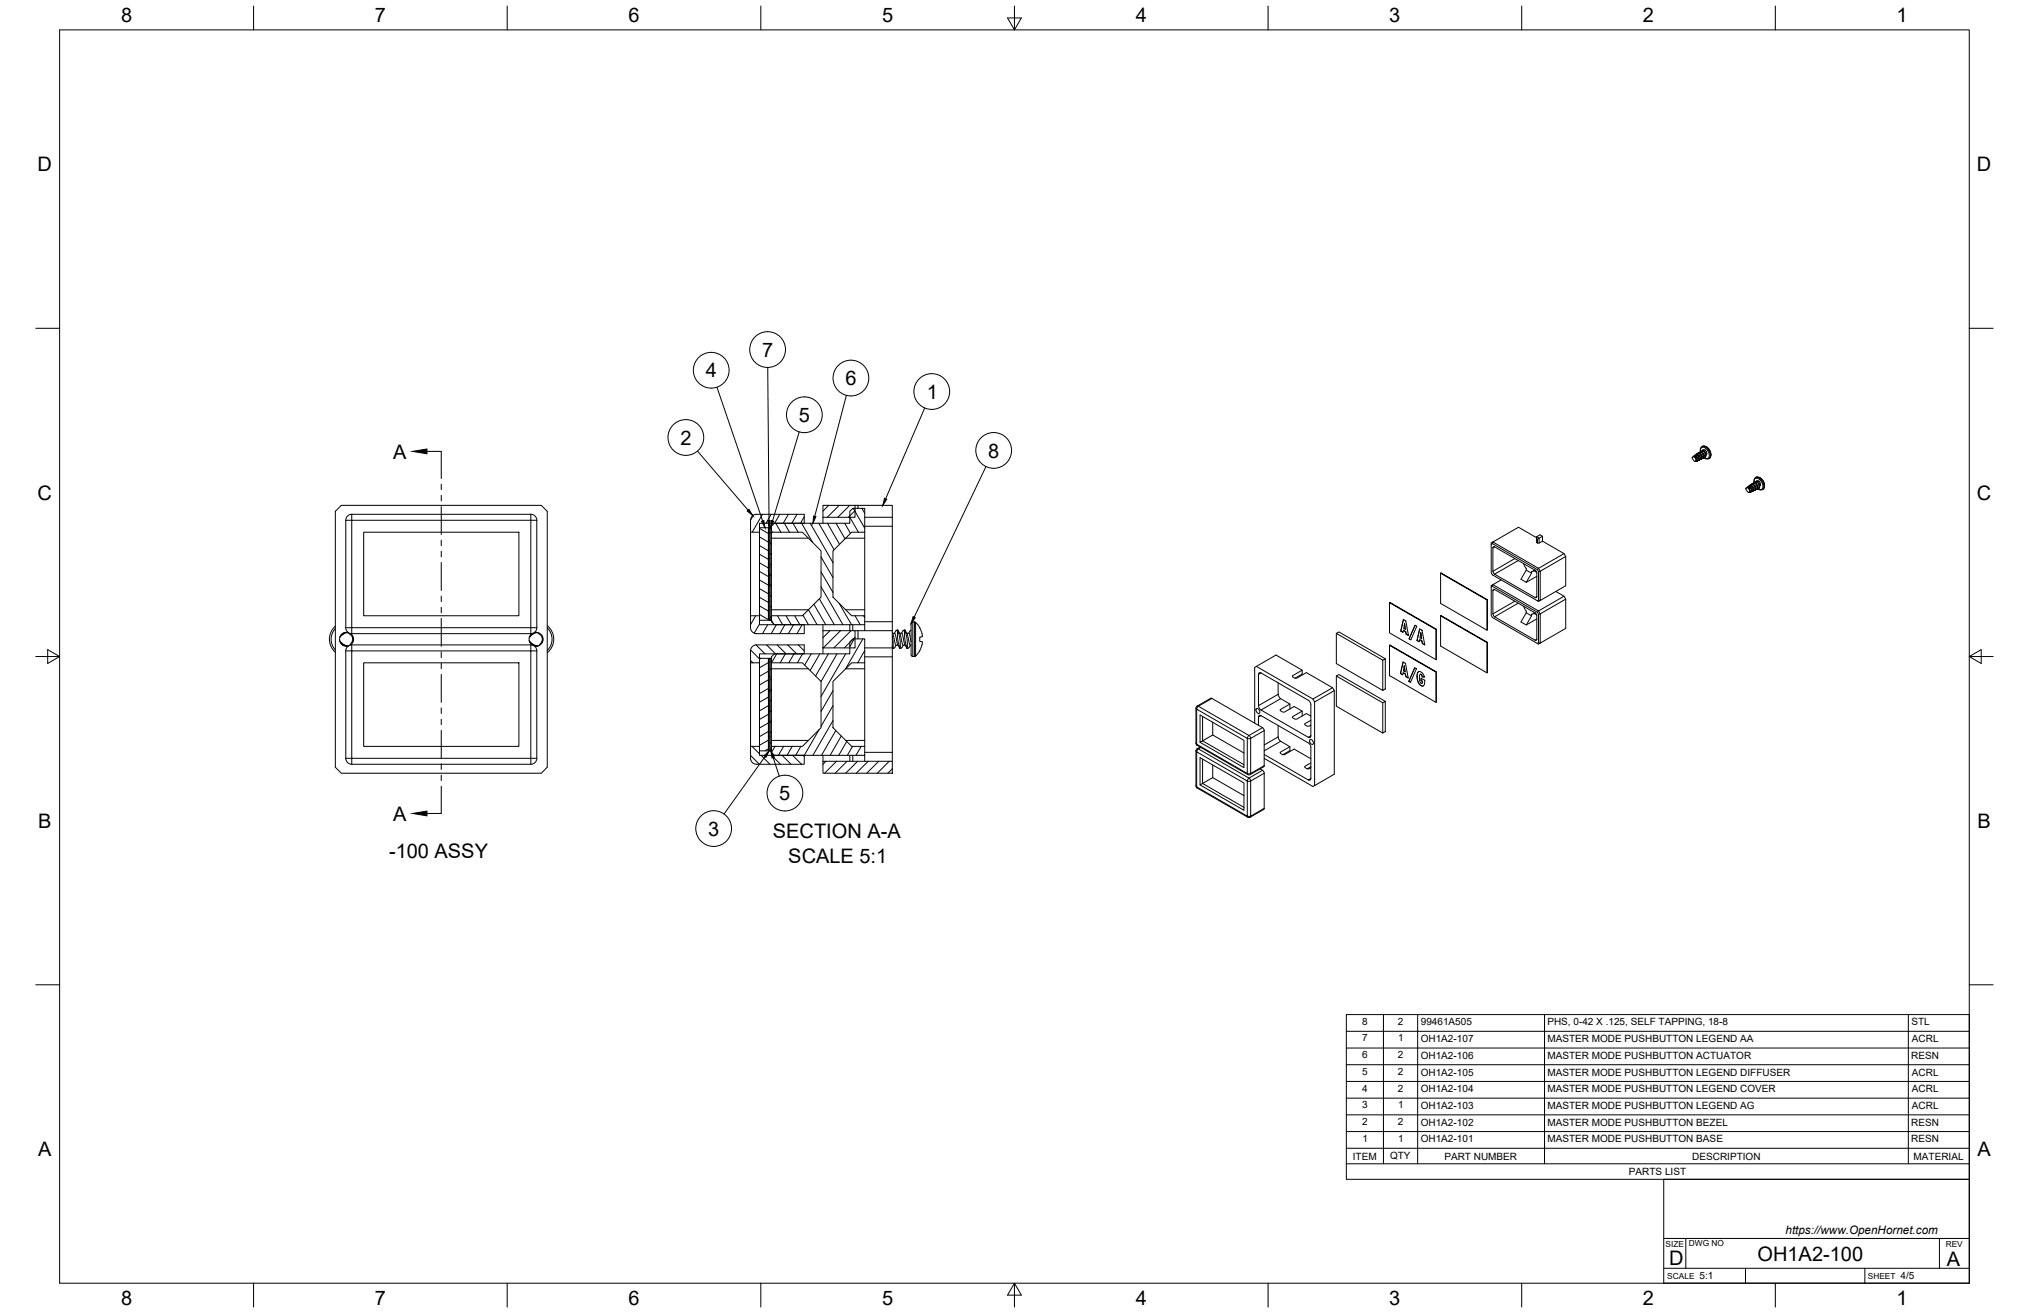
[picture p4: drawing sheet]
<svg xmlns="http://www.w3.org/2000/svg" width="864mm" height="559mm" viewBox="0 0 864 559" stroke-linecap="round" stroke-linejoin="round" font-family="sans-serif">
<!-- layer: Visible Narrow -->
<g fill="none" stroke="#000" stroke-width=".43">
<path d="M722 194.3l-.4 .2M722.2 194.6l-.4 .2M722.5 196.2l-.4 .1M722.8 193.7l-.3 .2M723.1 194.1l-.2 .1M723.4 195.8l-.2 .1M723.5 193.1l-.1 .1M723.8 192.1a1.35 1.35 0 0 1 .7-1.7 1.35 1.35 0 0 1 1.8 .7 3 3 0 0 1 .7 3.9l-.8 .1-.9-.4M724 193.6l-.1 .1M724.2 195.5h.1M724.4 190.1a3.4 3.4 0 0 1 2.9 5.1M724.4 192.6l-.1 .1"/>
<path d="M724.6 190a3.4 3.4 0 0 1 2.9 5.1M724.9 193.1l-.1 .1M725.1 195h-.1M725.3 192.1l-.1 .1M725.7 192.6l-.1 .1M726 194.5h-.1M726.1 190.1a4.4 4.4 0 0 1 2.1 3.6M149.7 218.9v2.5h-2.5M225.9 218.9v2.5M744.8 207.5l-.3 .2M745 207.7l-.3 .2M745.3 209.4l-.3 .1"/>
<path d="M745.6 206.9l-.2 .2M745.9 207.3l-.2 .1M746.2 209l-.2 .1M746.4 206.3l-.1 .1M746.6 205.3a1.35 1.35 0 0 1 .8-1.8 1.35 1.35 0 0 1 1.7 .8 3 3 0 0 1 .8 3.9l-.8 .1-1-.5M746.8 206.8h-.1M747.1 208.6l-.1 .1M747.2 203.3a3.4 3.4 0 0 1 3 5.1M747.2 205.8l-.1 .1M747.4 203.2a3.4 3.4 0 0 1 3 5.1M747.7 206.3l-.1 .1M747.9 208.2h-.1"/>
<path d="M748.1 205.3l-.1 .1M748.5 205.8h.1M748.8 207.6l-.1 .1M748.9 203.2a4.4 4.4 0 0 1 2.1 3.7M149.7 221.4h76.2v45.7h-76.2zM225.9 221.4h2.6M328.3 229h15.8M359.9 229h8.1M368 224h11.8M636.1 232.7l-.7 .5M644.8 237.7l-9.4 5.4M646.2 238.5l-10.1 5.9"/>
<path d="M328.3 259.5h15.8M359.9 259.5h8.1M636.1 250.9l-.7 .4M644.8 255.9l-9.4 5.4M646.2 256.7l-10.1 5.8M654.1 253.9l-.7 .4M142.7 267.5a6.7 6.7 0 0 0 0 9.1M147.2 267.1h2.5v2.6M149.7 277h76.2v45.7h-76.2zM149.7 274.5v2.5h-2.5M225.9 277h2.6M225.9 274.5v2.5"/>
<path d="M228.5 267.1h-2.6v2.6M232.9 267.2a6.7 6.7 0 0 1 0 9.6M368 264.6h11.8M368 279.5h11.8M379.8 275.1h.3M382 269h.3M382.8 275.1h.3M385 269h.4M385.8 275.1h.4M388.5 264.7v14.7M389.2 264.7v14.7M389.7 264.9v14.3"/>
<path d="M654.1 272.1l-.7 .4M328.3 284.6h15.8M359.9 284.6h8.1M515.8 297.2l-5.7 3.4M536.7 286.4l-1.1 .6M544 295.5l-8.4 4.8M545.1 297.3l-8.4 4.9M328.3 315.1h15.8M359.9 315.1h8.1M509 316.3l.6 .9M509.3 320l21.6 12.4v14.9l-21.6-12.4zM509.3 301.8l21.6 12.5v14.9l-21.6-12.5z"/>
<path d="M509.6 318.7h.5M509.6 300.5h.5M510.1 318.7l21.5 12.5 5.8-3.4M510.1 300.6l21.5 12.4 5.8-3.3M510.1 318.7l-.8 1.3-.3-.5M510.1 300.5l-.8 1.3-.3-.4M511.1 318.1l-1 .6M531.3 313.2l.3-.2 .3 .2 .4 1.1-1.4-.1zM536.7 304.6l-1.1 .6M538.1 310.9l-5.8 3.4v14.9l5.8-3.3M544 313.6l-5.9 3.5M545.1 315.5l-7 4.1"/>
<path d="M557.9 313.2l-1 .6M147.2 322.7h2.5v2.6M228.5 322.7h-2.6v2.6M368 320.2h11.8M509 334.5l.6 .9M531.1 329.7l-.2-.5h1.4l-.2 .5M531.3 331.4l.3-.3 .3 .3 .4 1h-1.4zM538.1 329.1l-5.8 3.3v14.9l5.8-3.3M557.9 331.3l-1 .6M531.1 347.8l-.2-.5h1.4l-.2 .5"/>
</g>
<!-- layer: Visible -->
<g fill="none" stroke="#000" stroke-width=".43">
<path d="M720.4 194.6l.9-.5 .8 .3 .6 1.1-.2 .6-.4 .3M720.9 194.2h.1M720.9 194.2l.7-.4 1.1 .1 .5 1.9h-.5M721.1 194l.9-.5 .9 .3 .7 1.3-.5 .9M721.2 194.5l.6 .2 .4 1.6-.5-.1M721.2 194.5l.3 .3M721.2 194.5h-.8a1.37 1.37 0 0 0 1.2 1.8l.1-.1M721.3 194.1l1.2 .4 .4 .7-.2 .4M721.5 194.8l.5 1-.3 .4M721.5 194.8l.4 .8-.2 .6M721.7 193.5l.8-.4 1.1 .2 .6 2M721.7 193.5v.1"/>
<path d="M721.9 193.4l1.3-.4 1 .9M722.4 193.5l1.1 .7 .1 .9M722.6 192.9l.7-.3 1.2 .2 .5 2.2M722.9 192.7l.9-.3 .9 .5 .6 1.2-.3 1M723.3 193l1 .7 .2 .9M723.5 192.4l.6-.3 1.3 .2 .4 1 .1 1.2M723.6 195.4l.6 .1M723.7 192.2l1-.3 .8 .4 .6 1.2-.1 1M723.7 192.2l.2-1.6 1.3-.8a3.4 3.4 0 0 1 3 3.9M724.2 193.9l.3 .7-.3 .9M724.2 193.8v1.5M724.2 195.3v.2"/>
<path d="M724.2 192.5l1 .7 .1 .9M724.2 195.5l-.1 .1M724.5 194.9l.5 .1M724.8 191.6h1.1M724.8 191.6h.1M724.8 191.6l-.2 .1M725.3 194.4l.6 .1M725.9 194.5l-.1 .1M726 194.5h.1M725.9 191.7l.6 1-.2 .8-.3-.9-.9-.6M725.9 191.7l-1-.1-.6 .3M726.3 193.5l-.1 .1"/>
<path d="M728.2 193.7l-.2 .9-.7 .6-1 .1-1.1-.6M142.7 217.6l2.6-2.5h85.1l2.5 2.5v108.9l-2.5 2.6h-85.1l-2.6-2.6zM320.4 219.4l1.6-.5h20.3v3.8h-19v3.8h-3.9l.1-5.7zM350.3 215.1h13.6v5.1h-13.6zM363.9 215.1h15.9v53.3M365.2 215.1v1.2M743.2 207.8l.9-.5 .7 .2 .7 1.1-.2 .8M743.8 207.3l.6-.3 1.2 .2 .4 1.9-.5-.1M743.8 207.3v.1M743.9 207.2l1-.5 .8 .3 .7 1.2-.5 .9M744.1 207.6l-.8 .1a1.56 1.56 0 0 0 .9 1.9M744.2 207.3h.6l.6 .5 .3 .5-.2 .5"/>
<path d="M744.3 208l.4 .8-.1 .6 .4 .1M744.6 206.8l.7-.5 1.2 .2 .5 2.2M744.7 206.5l1.2-.4 1.1 .9M745 209.5l-.3-1.6-.7-.3 .9 1.3-.7 .7M745.2 206.7l1.1 .6 .1 1M745.2 209.4h.1M745.2 209.4l-.3 .2M745.4 206.1l.7-.4 1.2 .3 .5 .9v1.3M745.7 205.9l1-.3 .8 .4 .6 1.3-.3 .9M746.2 206.2l1 .7 .1 .9M746.3 205.6l.8-.4 1.1 .3 .5 2.2M746.4 208.6l.6 .1"/>
<path d="M747 207l.3 .9-.3 .8M747 208.7h-.1M747 207v1.5M747.1 205.7l.9 .6 .2 1M747.3 208.1l.5 .1M747.3 207.8h.1M747.6 204.8h.1M747.6 204.8l-.2 .1M747.6 204.8h1.2M747.8 208.2v.1M747.9 205.2l.8 .5 .4 1M748.1 207.6l.6 .1"/>
<path d="M748.2 207.3h-.1M748.7 207.7l-.1 .1M748.7 204.9l.6 1-.2 .8M748.7 204.9l-1-.1-.6 .3M748.9 203.3l-1.5-.1-.6 .4-.3 1a.46 .46 0 0 0 .1 .7 .46 .46 0 0 0 .6-.2l1 .3 .5 .7 .3 1.1-.3 .5M749 203.2a3.3 3.3 0 0 1 1.7 4.8l-1.3 .6-1.3-.7M749.1 206.7l-.1 .1M154.8 226.5h66.1v35.6h-66.1zM319.4 226.5v35.6M323.3 224.6h3.8v39.4h-3.8zM327.1 224.6h.6v39.4h-.6zM327.7 224.6h.6v39.4h-.6z"/>
<path d="M328.3 224l1.3-1.3h32.1v-5.1l1.3-1.3h5v10.2h-5.5l-8 7.9v19.7l8 8h5.5v3.8h-38.4l-1.3-1.3v-2.5h13.2l8-8v-19.7l-8-7.9h-13.2zM350.3 220.2v2.5M368 226.5v35.6M368 220.2h11.8M634.7 231.7l.5-.3 19.1 11 .5 .9v12.1l-.5 .3-19.1-11.1-.5-.8zM635.2 231.4l.2-.7-.7 .4v.6M648.5 239.8l1.1 2.2v.7l2.3 1.2v-.6l.7-.2 .4-.6M654 228.9l-7.7-4.5-10.9 6.3 19.4 11.2 10.9-6.3-9.2-5.3-1.4 .8h-.7l-.4-.2v-1.6l.4 .2v1.6M654 228.5l1.4-.9 1.1 .6v2.1M654 228.5l1.1 .6-.7 .4M654 228.5v.8M656.5 228.2l-1.4 .9v2"/>
<path d="M665.7 235.6l.7 1.2M591.4 256.5l20 11.3-20-11.3v12.8l19.8 11.5 .2-13M613.2 243.9l19.9 11.3-19.9-11.3v12.9l19.7 11.4M633.1 255.2l-.2 13v-12.8M634.7 249.8l.5-.3 19.1 11.1 .5 .8v12.1l-.5 .3-19.1-11-.5-.9zM635.2 249.5l.2-.7-.7 .4v.6M638.9 246.8l-3.5 2 19.4 11.2 10.9-6.3-3.5-2M648.5 258l1.1 2.1v.7l2.3 1.3v-.7l.7-.2 .4-.6M649.6 242.7l-2.2 3.8 2.2 1.3 4.5-2.5M651.9 243.9l-2.3 3.9M652.5 243.1l.8-.4v.4l.7 .4M654.1 243.9v10l-.4 .5-17.6-10"/>
<path d="M654.1 243.9l-.7-1.2-17.5-10.1-.5 .5v10l.8 1.2M654.3 242.4l.5-.5 .8 1.2-.8 .2M654.8 255.4l.8 .2-.8 .4-.5-.3M655.6 243.1l10.8-6.3v12.5l-10.8 6.3zM665.7 253.7l.7 1.3v12.4l-10.8 6.3v-12.4l10.8-6.3M142.7 266.5a7.4 7.4 0 0 0 0 11.1M144.6 272.7l1.3 1.4 2.3 .9M144.7 273l1.6 1.4 1.9 .6M144.9 273.6l2.7 1.5M145.6 274.4l.9 .5M146.6 269.2l-1.4 1M147.2 267.1v-45.7l.2-1.1 1.2-1.2 1.1-.2h76.2l1.6 .5 .7 .9 .3 1.1v45.7"/>
<path d="M147.4 269.1l-1.4 .7-1.3 1.2M147.8 269.2l.1 .1a3 3 0 0 1 2.1 2.4 3 3 0 0 1-1.3 3M147.8 269.2l-1.6 .6-1.6 1.5M148.1 269.2h-.3M148.1 275l1.6-.5 76.2-.1 1.2 .3 1.1 1.2 .3 1.1v45.7l-.3 1.1-1.1 1.2-1.2 .3h-76.2l-1.1-.3-1.2-1.2-.2-1.1v-45.7l.2-1.1zM148.2 269.2a2.97 2.97 0 0 0-3.7 2.9 2.97 2.97 0 0 0 3.7 2.9M149.2 269.6a2.97 2.97 0 0 1 0 4.9M150 270.5l.1 3M225.2 272.6l1.9 1.7 1.8 .7-2-.6-1.6-1.6M225.5 273.4l1.5 1.2 1.3 .5M226 274.2l.5 .3M226.4 269.6a2.97 2.97 0 0 0 0 4.9"/>
<path d="M226.7 269.6l-1 .8M227.5 269.2a2.97 2.97 0 0 1 3.6 2.9 2.97 2.97 0 0 1-3.6 2.9M228.2 269.1l-1.5 .7-1.4 1.3M228.5 267.1l-.6 1.6-.8 .7-1.2 .3h-76.2l-1.1-.3-.9-.7-.5-1.6M228.5 269.2l.1 .1a3.1 3.1 0 0 1 .9 5.3l-.5 .3M228.5 269.2l-1.6 .6-1.7 1.7M228.8 269.2h-.3M230.8 270.7l.1 2.6M232.9 266.3a7.4 7.4 0 0 1 0 11.5M319.4 267.1l.6 1.6 .9 .7 1.1 .3h20.3v-3.8h-19v-3.8h-3.9v5M320.4 275l1.6-.6 20.3 .1v3.8h-19v3.8h-3.9l.1-5.7zM328.3 279.5l1.3-1.2h32.1v-5.1l1.3-1.3h5v10.2h-5.5l-8 7.9v19.7l8 7.9h5.5v3.9h-38.4l-1.3-1.3v-2.6h13.2l8-7.9v-19.7l-8-7.9h-13.2z"/>
<path d="M350.3 268.4h13.6v7.3h-13.6zM350.3 275.7v2.6M350.3 265.9v2.5M361.7 265.9v2.5M363 265.9v2.5M363.9 268.4h15.9M365.2 268.4v3.5M368 275.7h11.8M368 265.9v2.5M379.8 270.8l.5 5.1M379.8 269.3l1.3 5 .2 .3h.9M379.8 268.4v55.6"/>
<path d="M379.8 275.1h.1M379.8 275.6l.2 .3M379.8 275.1l.2 .8M379.9 269.5h.9M380 275.9h.1M380 275.9h.3M380.8 269.5l1.2 4.8 1 1.6M381.4 274.6l-1.1 1.3M381.8 268.2l.4 4.3 .8 3.4M381.8 268.2l-1.1 1.3M381.8 268.2h.4l.9 1.7 1.2 4.6 .9 .1M382.1 268.2l.9 3.5 .3 4.2"/>
<path d="M382.9 269.5l1.1 .2 1.1 4.6 .9 1.6M383 275.9h.3M384.5 274.6l-1.2 1.3M384.9 268.2l.3 4.2 .9 3.5M384.9 268.2l-1.2 1.3M384.9 268.2h.3M385.2 268.2l.8 3.5 .4 4.2M385.2 268.2l1 1.7 1 4.4 .6 .3M386 269.5l1 .2 .8 3.5M386 275.9h.1M386.1 275.9h.3M387.5 274.6l-1.1 1.3"/>
<path d="M387.8 265.4v13.3M387.8 268.2l-1.1 1.3M387.8 278.7l.4 .7 1.5-.2M389.7 264.9l-1.5-.2-.4 .7M389.7 264.9l1.8 2.3M391.5 267.2l.6 1.5a1.8 1.8 0 0 1 .1 2.4h-.7v1.9a.83 .83 0 0 1 1 .2 .83 .83 0 0 1-.1 1.1l-.9 2.6-1.8 2.3M391.5 267.2v.1M568.8 269.6v12.8l19.7 11.4M591.4 274.6l20 11.3-20-11.3v12.9l19.8 11.4 .2-13M597.3 263.7l1 .5 1.2 6.3-1-.6-.2-1.1-1-.5-.1 .8-1-.5zM597.3 268.3l1 .5M597.3 263.7l-1.1 4.9 1 .5"/>
<path d="M597.8 265.4l.3 2.4-.6-.3zM597.8 265.4l.3 2.4M597.8 265.3h.1M598.3 268.8l.2 1.1M598.5 269.9l1 .5M599.7 271.9l.8 .4M602.3 266.1l.7 .4-2.5 5.8-.8-.4zM602.3 266.1l-2.5 5.7M604.2 267.7l1.1 .5 1.1 6.3-1-.6-.2-1.1-1-.5-.1 .8-1-.5zM604.2 272.3l1 .5 .2 1.1M604.3 267.7l-1.2 4.9 1 .5M604.7 269.3l.4 2.5-.7-.3z"/>
<path d="M604.7 269.4l.4 2.4M604.7 269.3v.1M604.8 269.3l-.1 .1M605.4 273.9l1 .5M611.2 267.9v12.9M613.2 262.1l19.9 11.3-19.9-11.3v12.9l19.7 11.4M633.1 273.4l-.2 13v-12.9M649.6 260.8l-2.2 3.9 2.2 1.3 4.5-2.6M651.9 262.1l-2.3 3.9M652.5 261.3l.8-.5v.5l.7 .4M653.4 260.9l-17.5-10.1-.5 .5v10l.8 1.2M653.4 260.8l.7 1.3v10l-.4 .5-17.6-10.1"/>
<path d="M654.3 260.6l.5-.6 .8 1.3-.8 .1M654.8 273.5l.8 .2-.8 .4-.5-.3M154.8 282.1h66.1v35.5h-66.1zM319.4 282.1v35.5M323.3 280.2h3.8v39.4h-3.8zM327.1 280.2h.6v39.4h-.6zM327.7 280.2h.6v39.4h-.6zM368 282.1v35.5M534.8 283.6l8.3-4.8 11.1 6.4v1.7l-3 1.7M534.8 283.6l24 13.9 8.4-4.8M534.8 283.6l-.8 .4v23.8M536.7 286.4l20.8 12.2 .4 1.3-.2 13.9h-.8l-20.2-11.6-.6-.6-.4-1.3-.1-13.3"/>
<path d="M536.7 286.4l-.6-.1-.4 .7M544 290.6v4.9M544 295.5l.8 1.6 4.2 2.5v2.1M549 299.6l-4.1 2.4v.4l1.1 .7h.7l4.1-2.4 3.4 1.9v2.1M554.2 285.2l-4.1 2.4v.4l1.1 .6h.7l4.1-2.3 11.2 6.4 .7 1.2M558.8 297.5l.7 1.2M559.5 298.7l8.4-4.8v35.6l-8.4 4.8zM568.8 287.7v12.9l19.7 11.4M588.5 299.1l1.1-.6v12.9l-1.1 .6zM588.5 281l1.1-.6v12.8l-1.1 .6zM589.6 298.5l-19.7-11.4-1.1 .6 19.7 11.4M589.6 280.4l-19.7-11.5-1.1 .7 19.7 11.4"/>
<path d="M597.2 281.7l1 .6 1.2 6.3-1-.6-.2-1.1-1-.6-.2 .9-.9-.5zM597.2 286.3l1 .6 .2 1.1M597.2 281.7l-1.1 5 .9 .5M597.7 283.4l.3 2.5-.7-.4zM597.7 283.4l.3 2.5M597.7 283.4h.1M598.4 288l1 .5M602.1 284.2l.8 .4-2.5 5.8-.8-.4zM602.2 284.2l-2.6 5.8 .8 .3M603.6 286l.7-.2 .9 .5 1 1.5 .1 .4-1-.1-.3-.9-.4-.2-.4 .8v1.9l.6 1 .4 .1 .3-.7-.7-.5v-1l1.6 .9-.2 1.8-.6 .7-1.2-.6-.9-1.4-.4-2.4zM603.8 285.9l-.6 1 .1 2.3 .6 1.6 1 1M604.5 287h.4"/>
<path d="M604.5 287h.1M604.8 291.8l1 .1M604.8 289.6l.7 .4-.3 .8M604.9 287l.4 1.1h1M604.9 288.6v1M605.2 290.8h.1M611.2 286v12.9M319.4 317.6h3.9v3.9h19v3.8l-20.9-.1-1.4-.9-.5-1zM509.3 300.7l6.3-3.6 22 12.8 .5 1-.1 15.3-5.9 3.5-.8 .1-22-12.8-.3-.7v-14.9zM510.8 315.9l18.7 10.8v-11.6l-18.7-10.8v11.6l1.1-.6 17.6 10.2M510.8 317.9l-1.5 .9-.3 .8 .2 15.4 22.1 12.9 .8-.1 6-3.6v-15.1l-.5-1-1.3-.9M511.9 304.9v10.4l4.3-2.5"/>
<path d="M516.2 307.4v5.4l13.3 7.7M534.8 301.6a1.22 1.22 0 0 1 1.2 .7 1.22 1.22 0 0 1-.3 1.4 1.47 1.47 0 0 1-.9-2.1zM535.6 308.7l.1-3.9 .7-.4 20.8 12 .7 1.6v13.7l-.4 .4-.6-.2-18.8-10.8M544 308.8v4.8M544 313.6l.8 1.6 4.2 2.6v1.6l-3 1.8M549 317.8l-4.1 2.4v.4l1.1 .6h.7l4.1-2.4 7.1 4.1M554.2 302.6l-4.1 2.4v.4l1.1 .7h.7l4.1-2.4 1.9 1.1M557.6 314.7a1.22 1.22 0 0 1 1.2 .7 1.22 1.22 0 0 1-.3 1.4 1.47 1.47 0 0 1-.9-2.1zM557.9 306.5l-2.6 1.5v.4l1.1 .7 1.5-.5M350.3 324h29.5v5.1h-29.5zM350.3 321.5v2.5M361.7 321.5v2.5"/>
<path d="M363 321.5v2.5M368 321.5v2.5M510.8 334.1l18.7 10.7v-11.6l-18.7-10.7v11.6l1.1-.7 17.6 10.2M511.9 323.1v10.3l4.3-2.5M516.2 325.6v5.3l13.3 7.7M538.1 322.7l20.7 12 .7-.4M557.9 324.7l-2.6 1.5v.4l1.1 .6 1.5-.5M557.9 326.3l-1.5 .9"/>
</g>
<!-- layer: Border -->
<g fill="none" stroke="#000" stroke-width=".43">
<path d="M25.4 12.7h812.8v533.4h-812.8zM107.9 2.6v10.1M215.9 2.6v10.1M323.8 2.6v10.1M428.8 7.6h5.9l-2.9 5.1zM431.8 2.6v10.1M539.7 2.6v10.1M647.7 2.6v10.1M755.6 2.6v10.1M15.2 139.7h10.2M838.2 139.7h10.1M15.2 279.4h10.2"/>
<path d="M20.3 276.5l5.1 2.9-5.1 3zM838.2 279.4l5.1-2.9v5.9zM838.2 279.4h10.1M15.2 419.1h10.2M838.2 419.1h10.1M107.9 546.1v10.2M215.9 546.1v10.2M323.8 546.1v10.2M431.8 546.1l2.9 5.1h-5.9zM431.8 546.1v10.2M539.7 546.1v10.2M647.7 546.1v10.2"/>
<path d="M755.6 546.1v10.2"/>
</g>
<!-- layer: Titleblock -->
<path d="M708.1 501.9h130.1v44.2h-130.1zM708.1 539.8h130.1M708.1 527.1h130.1M717.5 527.1v12.7M742.9 539.8v6.3M793.7 539.8v6.3M825.5 527.1v12.7" fill="none" stroke="#000" stroke-width=".43"/>
<!-- layer: Parts Lists -->
<g fill="none" stroke="#000" stroke-width=".43">
<path d="M573 431.8h265.2v70.1h-265.2zM573 438.9h265.2M588.8 431.8v63.5M603.4 431.8v63.5M657.4 431.8v63.5M812.2 431.8v63.5M573 453.1h265.2M573 446h265.2M573 474.5h265.2M573 467.4h265.2M573 460.2h265.2M573 495.3h265.2"/>
<path d="M573 488.7h265.2M573 481.6h265.2"/>
</g>
<!-- layer: Hatching -->
<g fill="none" stroke="#000" stroke-width=".43">
<path d="M320.7 219.3l-1.2 2.1M324.5 218.9l-4.3 7.6M328.2 218.9l-2.2 3.8M331.9 218.9l-2.2 3.8M335.6 218.9l-2.2 3.8M339.2 218.9l-2.2 3.8M342.3 219.9l-1.6 2.8M352.7 215.1l-2.4 2.4M357.2 215.1l-5.1 5.1M361.7 215.1l-5.1 5.1M363.2 216.3l4.8 8.5M363.9 217.3l-2.8 2.9"/>
<path d="M366.8 216.3l1.2 2.1M323.3 239.5l3.8 2.2M323.3 235.9l3.8 2.2 .6-.5M323.3 232.2l3.8 2.2M323.3 228.5l3.8 2.2 .6-.4M323.3 224.9l3.8 2.2M327.7 240l.7 .6M327.7 235.5l.7 .6M327.7 231l.7 .6M327.7 226.5l.7 .6M327.7 226.6l-.6 .4M327.7 234l-.6 .3"/>
<path d="M328.4 225.9l.3 .6M330.2 222.7l2.2 3.8M333.8 222.7l2.2 3.8M337.5 222.7l2.2 3.8M341.2 222.7l4.7 8.2M344.8 222.7l9.7 16.8M348.5 222.7l6.5 11.3M349.5 237l5 8.8M352.2 222.7l5.1 8.9M355.9 222.7l3.8 6.6M359.5 222.7l2.5 4.3M361.7 220.1l3.7 6.4"/>
<path d="M323.3 257.9l3.8 2.2M323.3 254.2l3.8 2.2M323.3 250.5l3.8 2.3M323.3 246.9l3.8 2.2M323.3 243.2l3.8 2.2M327.7 257.9l.7 .7M327.7 253.4l.7 .7M327.7 249l.7 .6M327.7 244.5l.7 .6M327.7 241.3l-.6 .4M327.7 245l-.5 .2M327.7 248.6l-.5 .3"/>
<path d="M327.7 252.3l-.6 .3M327.7 255.9l-.6 .4M327.7 259.6l-.6 .4M344.1 259.5l3.7 6.4M346.4 257.2l5.1 8.7M348.7 254.8l6.4 11.1M349.5 249.7l9.3 16.2M349.5 243.4l5 8.8M357.2 256.8l5.2 9.1M319.5 276.6l3.8 3.8 .6-.2M321.6 262.1l-2.1 3.7M321.8 274.5l3.8 3.8"/>
<path d="M323.3 265.6l-2.3 3.9M323.3 261.5l3.8 2.2M326.3 274.4l3.8 3.9M326.7 265.9l-2.2 3.8M327.7 262.4l.7 .7M327.7 263.3l-.6 .4M328.4 264l.8 1.5M330.4 265.9l-2.2 3.8M330.6 278.3l-2.2 3.8M330.8 274.4l3.8 3.9M330.9 262.1l2.2 3.8M334.1 265.9l-2.2 3.8"/>
<path d="M334.3 278.3l-2.2 3.8M334.6 262.1l2.2 3.8M335.2 274.4l3.8 3.9M337.8 265.9l-2.2 3.8M337.9 278.3l-2.2 3.8M338.2 262.1l2.2 3.8M339.7 274.4l2.6 2.6M341.4 265.9l-2.2 3.8M341.6 278.3l-2.2 3.8M341.8 261.8l2.3 4.1M345.3 278.3l-2.8 4.8M348.9 278.3l-4.1 7.1"/>
<path d="M352.6 278.3l-5.4 9.4M353.3 268.4l-3 3M356.3 278.3l-6.8 11.8M357.7 268.4l-7.3 7.3M359.9 278.3l-10.4 18.1M362.2 268.4l-7.3 7.3M363.6 271.9l-1.9 3.3M363.9 275.7h.1M363.9 271.2l-4.5 4.5M363.9 262.1l2.2 3.8M367.3 271.9l-7.4 12.7M367.6 262.1l.4 .8"/>
<path d="M368 276.9l-2.9 5.2M319.5 281.1l.9 1M327.1 293.5l.6 1.1M327.1 287.2l.6 1.1M327.1 280.8l.6 1.1M327.1 282l-3.8 2.2M327.1 285.6l-3.8 2.2M327.1 289.3l-3.8 2.2M327.1 293l-3.8 2.2M327.1 296.7l-3.8 2.2M328 280.2l-.3 .3M328.4 293.3l-.7 .6"/>
<path d="M328.4 297.8l-.7 .6M328.4 284.3l-.7 .7M328.4 288.8l-.7 .7M354.5 294l-5 8.8M320.1 317.6l3.2 3.2M327.1 318.9l.3 .6M327.1 312.6l.6 1.1M327.1 306.2l.6 1.1M327.1 300.3l-3.8 2.2M327.1 304l-3.8 2.2M327.1 307.6l-3.8 2.2M327.1 311.3l-3.8 2.2"/>
<path d="M327.1 315l-3.8 2.2M327.1 318.6l-1.6 .9M327.2 300.1l.5 .9M328.4 302.3l-.7 .6M328.4 306.8l-.7 .6M328.4 311.3l-.7 .6M328.4 315.8l-.7 .6M329.9 317.6l-1.5 2.6M333.5 317.6l-2.2 3.8M337.2 317.6l-2.2 3.8M340.9 317.6l-2.2 3.8M348.7 310.5l-6.4 10.9"/>
<path d="M354.5 300.3l-5 8.8M354.5 306.7l-8.5 14.7M355.7 310.9l-6 10.5M358.1 313.2l-4.8 8.2M360.4 315.6l-3.4 5.8M362.9 317.6l-2.2 3.8M366.5 317.6l-2.2 3.8M319.5 321.5l3.7 3.7M323.9 321.4l3.8 3.8M328.4 321.4l3.8 3.8M332.8 321.4l3.9 3.8M337.3 321.4l3.8 3.8"/>
<path d="M341.8 321.4l.5 .5M351.6 324l-1.3 1.3M356.1 324l-5.1 5.1M360.6 324l-5.1 5.1M365 324l-5 5.1M368 321.4h.1M369.5 324l-5.1 5.1M374 324l-5.1 5.1M378.5 324l-5.1 5.1M379.8 327.2l-1.9 1.9"/>
</g>
<!-- layer: Section Lines -->
<g fill="none" stroke="#000" stroke-width=".43">
<path d="M181.7 192.1h6.1v11.6M187.8 206v2.4M187.8 210.8v2.4M187.8 215.6v11.9M187.8 229.8v2.4M187.8 234.6v2.4M187.8 239.4v11.9M187.8 253.7v2.4M187.8 258.4v2.4M187.8 263.2v11.9M187.8 277.5v2.4M187.8 282.2v2.4"/>
<path d="M187.8 287v11.9M187.8 301.3v2.4M187.8 306v2.4M187.8 310.8v11.9M187.8 325.1v2.4M187.8 329.9v2.4M187.8 334.6v11.6h-6.1"/>
</g>
<path d="M175.6 192.1l6.1-1v2zM175.6 346.2l6.1-1v2z" fill="#000" stroke="#000" stroke-width=".43"/>
<!-- layer: Balloons -->
<g fill="none" stroke="#000" stroke-width=".43">
<circle cx="302.7" cy="157.6" r="7.6"/>
<circle cx="326.7" cy="148.8" r="7.6"/>
<circle cx="342.4" cy="176.5" r="7.6"/>
<circle cx="362.2" cy="160.9" r="7.6"/>
<circle cx="396.6" cy="166.6" r="7.6"/>
<circle cx="291.9" cy="186.2" r="7.6"/>
<circle cx="422.9" cy="191.7" r="7.6"/>
<circle cx="334.1" cy="337.5" r="7.6"/>
<circle cx="303.8" cy="352.6" r="7.6"/>
</g>
<!-- layer: 0 -->
<path d="M318 217.5l.8-.7 1.6 2.7zM346.3 219.6l1 .3-1.3 2.8zM376.5 212.1l.9 .4-1.6 2.6zM324.1 221.9l1-.3 .5 3zM326.8 221.6h1l-.5 3zM328.3 221.5l1 .3-1.3 2.8zM388.6 262.4l1 .5-1.8 2.5zM325.2 321.7l2.2-2.2-1.4 2.8zM328.1 319.5l1.5 2.8-1 .3z" fill="#000" stroke="#000" stroke-width=".43"/>
<path d="M326.8 156.4l.5 65.2M305.2 164.8l19.4 56.9M360.2 168.3l-13.4 51.5M393.6 173.7l-16.6 38.6M296.9 192l21.5 25.1M340.2 183.8l-11.4 37.9M419.7 198.6l-30.6 64M325.6 322l-17.4 24.4M329.1 322.4l2.6 7.9" fill="none" stroke="#000" stroke-width=".43"/>
<g font-size="8.5">
<text x="51.6" y="9.4">8</text>
<text x="159.5" y="9.4">7</text>
<text x="267.5" y="9.4">6</text>
<text x="375.4" y="9.3">5</text>
<text x="483.4" y="9.4">4</text>
<text x="591.3" y="9.4">3</text>
<text x="699.3" y="9.4">2</text>
<text x="807.2" y="9.4">1</text>
<text x="16" y="72.9">D</text>
<text x="841.4" y="72.9">D</text>
<text x="324.3" y="151.8">7</text>
<text x="300.5" y="160.6">4</text>
<text x="359.8" y="163.9">6</text>
<text x="394.5" y="169.7">1</text>
<text x="340" y="179.5">5</text>
<text x="289.6" y="189.3">2</text>
<text x="167.4" y="195.2">A</text>
<text x="420.6" y="194.7">8</text>
<text x="16" y="212.6">C</text>
<text x="841.4" y="212.6">C</text>
<text x="331.7" y="340.6">5</text>
<text x="16.2" y="352.3">B</text>
<text x="167.4" y="349.2">A</text>
<text x="841.7" y="352.3">B</text>
<text x="301.4" y="355.6">3</text>
<text x="329" y="356.8">SECTION A-A</text>
<text x="165.6" y="365">-100 ASSY</text>
<text x="335.5" y="367.1">SCALE 5:1</text>
<text x="16.2" y="492">A</text>
<text x="841.7" y="492">A</text>
<text x="710.4" y="538.4">D</text>
<text x="748.1" y="536.7">OH1A2-100</text>
<text x="828.7" y="538.8">A</text>
<text x="51.6" y="555.5">8</text>
<text x="159.5" y="555.5">7</text>
<text x="267.5" y="555.5">6</text>
<text x="375.4" y="555.4">5</text>
<text x="483.4" y="555.5">4</text>
<text x="591.3" y="555.5">3</text>
<text x="699.3" y="555.5">2</text>
<text x="807.2" y="555.5">1</text>
</g>
<text font-size="5" x="760" y="525.2">https://www.OpenHornet.com</text>
<g font-size="4.3">
<text x="579.8" y="436.1">8</text>
<text x="595" y="436.1">2</text>
<text x="604.7" y="436.4">99461A505</text>
<text x="658.6" y="436.4">PHS, 0-42 X .125, SELF TAPPING, 18-8</text>
<text x="813.6" y="436.4">STL</text>
<text x="579.8" y="443.2">7</text>
<text x="595.1" y="443.3">1</text>
<text x="604.7" y="443.5">OH1A2-107</text>
<text x="658.6" y="443.5">MASTER MODE PUSHBUTTON LEGEND AA</text>
<text x="813.8" y="443.5">ACRL</text>
<text x="579.8" y="450.4">6</text>
<text x="595" y="450.4">2</text>
<text x="604.7" y="450.7">OH1A2-106</text>
<text x="658.6" y="450.7">MASTER MODE PUSHBUTTON ACTUATOR</text>
<text x="813.4" y="450.7">RESN</text>
<text x="579.8" y="457.5">5</text>
<text x="595" y="457.5">2</text>
<text x="604.7" y="457.8">OH1A2-105</text>
<text x="658.6" y="457.8">MASTER MODE PUSHBUTTON LEGEND DIFFUSER</text>
<text x="813.8" y="457.8">ACRL</text>
<text x="579.8" y="464.6">4</text>
<text x="595" y="464.6">2</text>
<text x="604.7" y="464.9">OH1A2-104</text>
<text x="658.6" y="464.9">MASTER MODE PUSHBUTTON LEGEND COVER</text>
<text x="813.8" y="464.9">ACRL</text>
<text x="579.8" y="471.7">3</text>
<text x="595.1" y="471.7">1</text>
<text x="604.7" y="472">OH1A2-103</text>
<text x="658.6" y="472">MASTER MODE PUSHBUTTON LEGEND AG</text>
<text x="813.8" y="472">ACRL</text>
<text x="579.8" y="478.8">2</text>
<text x="595" y="478.8">2</text>
<text x="604.7" y="479.1">OH1A2-102</text>
<text x="658.6" y="479.1">MASTER MODE PUSHBUTTON BEZEL</text>
<text x="813.4" y="479.1">RESN</text>
<text x="579.9" y="485.9">1</text>
<text x="595.1" y="485.9">1</text>
<text x="604.7" y="486.2">OH1A2-101</text>
<text x="658.6" y="486.2">MASTER MODE PUSHBUTTON BASE</text>
<text x="813.4" y="486.2">RESN</text>
<text x="575.8" y="493.5">ITEM</text>
<text x="591.7" y="493.4">QTY</text>
<text x="614.8" y="493.5">PART NUMBER</text>
<text x="720.3" y="493.5">DESCRIPTION</text>
<text x="814.5" y="493.5">MATERIAL</text>
<text x="693.3" y="500.1">PARTS LIST</text>
<text x="723.4" y="544.5">5:1</text>
<text x="809" y="544.5">4/5</text>
</g>
<g font-size="3.5">
<text x="708.9" y="530.9">SIZE</text>
<text x="718.9" y="530.5">DWG NO</text>
<text x="828.2" y="530.9">REV</text>
<text x="709.6" y="544.2">SCALE</text>
<text x="795" y="544.2">SHEET</text>
</g>
</svg>
